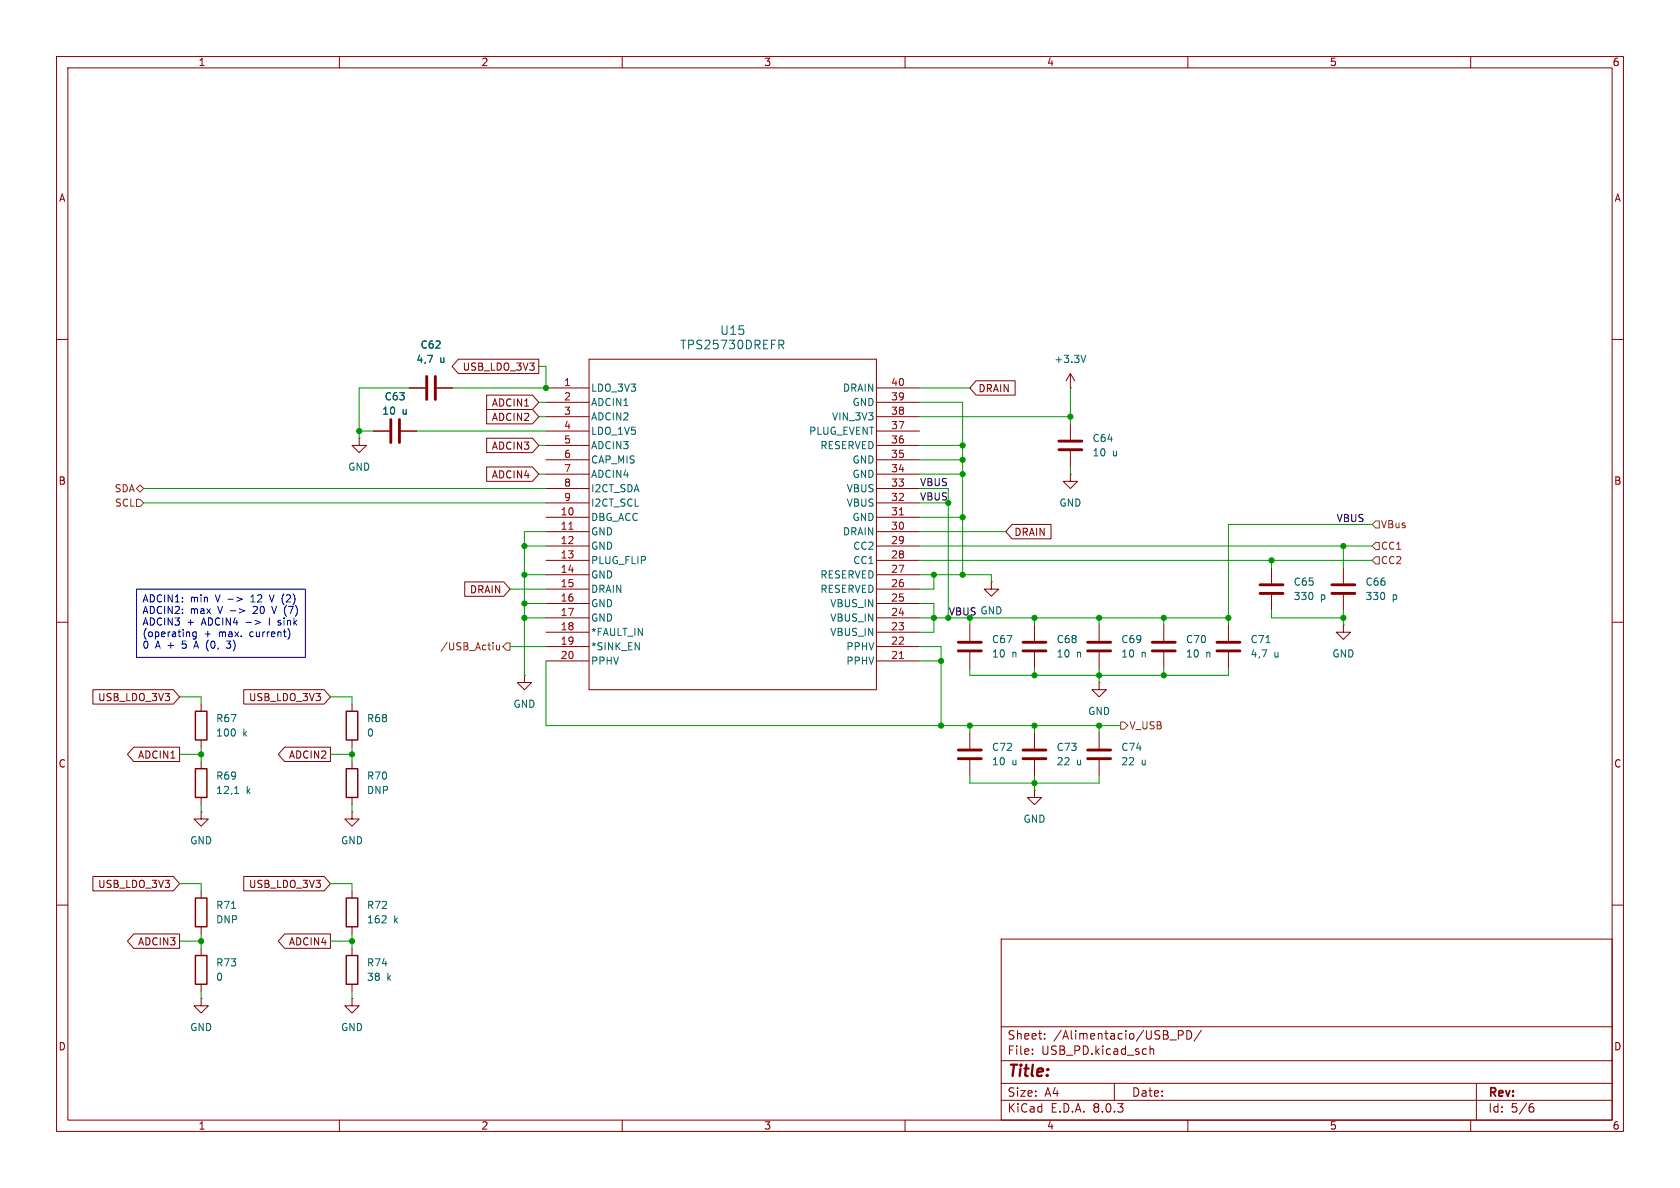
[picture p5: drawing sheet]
<svg xmlns="http://www.w3.org/2000/svg" width="297mm" height="210mm" viewBox="0 0 297 210" stroke-linecap="round" stroke-linejoin="round" font-family="sans-serif">
<g fill="none" stroke="#840000" stroke-width=".18">
<path d="M10 10h277v190h-277zM12 12h273v186h-273zM60 10v2M110 10v2M160 10v2M210 10v2M260 10v2M10 60h2M285 60h2M63.5 77.5v1.2h1.3l-1.3 1.3-1.3-1.3h1.3M63.5 77.5h.1M66 76.2h2.8"/>
<path d="M70.9 76.2h2.8M72.4 68.6h2.8M77.2 68.6h2.8M81 63.5h14.2v2.5h-14.2l-1.1-1.2zM86 72.4h8.1l1.1 1.3-1.1 1.2h-8.1zM86 77.5h8.1l1.1 1.2-1.1 1.3h-8.1zM86 69.8h8.1l1.1 1.3-1.1 1.3h-8.1zM96.5 68.6h7.6M96.5 71.1h7.6M96.5 73.7h7.6M96.5 78.7h7.6M96.5 76.2h7.6"/>
<path d="M104.1 63.5h50.8v58.4h-50.8zM154.9 68.6h7.7M154.9 71.1h7.7M154.9 73.7h7.7M154.9 78.7h7.7M154.9 76.2h7.7M172.6 67.3h6.9v2.6h-6.9l-1.2-1.3zM189.2 68.6h.1M189.2 66l-.7 1.3M189.2 66v2.6M189.2 74.9v2.8M189.2 79.8v2.8"/>
<path d="M189.2 66l.8 1.3M86 82.5h8.1l1.1 1.3-1.1 1.3h-8.1zM96.5 91.4h7.6M96.5 94h7.6M96.5 96.5h7.6M96.5 99.1h7.6M96.5 88.9h7.6M96.5 86.4h7.6M96.5 83.8h7.6M96.5 81.3h7.6M154.9 91.4h7.7M154.9 94h7.7"/>
<path d="M154.9 96.5h7.7M154.9 99.1h7.7M154.9 88.9h7.7M154.9 86.4h7.7M154.9 83.8h7.7M154.9 81.3h7.7M178.9 92.7h6.9v2.6h-6.9l-1.1-1.3zM189.2 83.8v1.3h1.3l-1.3 1.3-1.2-1.3h1.2M189.2 83.8h.1M10 110h2M82.2 102.9h6.9l1.1 1.2-1.1 1.3h-6.9zM92.7 119.4v1.3h1.3l-1.3 1.2-1.3-1.2h1.3"/>
<path d="M92.7 119.4h.1M96.5 101.6h7.6M96.5 104.1h7.6M96.5 106.7h7.6M96.5 109.2h7.6M96.5 111.8h7.6M96.5 114.3h7.6M96.5 116.8h7.6M154.9 101.6h7.7M154.9 104.1h7.7M154.9 106.7h7.7M154.9 109.2h7.7"/>
<path d="M154.9 111.8h7.7M154.9 114.3h7.7M154.9 116.8h7.7M171.4 110.5v2.8M171.4 115.3v2.8M175.3 102.9v1.2h1.2l-1.2 1.3-1.3-1.3h1.3M175.3 102.9h.1M182.9 110.5v2.8M182.9 115.3v2.8M194.3 110.5v2.8M194.3 115.3v2.8M205.7 110.5v2.8"/>
<path d="M205.7 115.3v2.8M217.2 110.5v2.8M217.2 115.3v2.8M224.8 100.3v2.8M224.8 105.2v2.8M237.5 110.5v1.3h1.3l-1.3 1.2-1.3-1.2h1.3M237.5 110.5h.1M237.5 100.3v2.8M237.5 105.2v2.8M285 110h2M16.4 121.9h14.2l1.1 1.3-1.1 1.3h-14.2zM23.6 132.1h8.1v2.5h-8.1l-1.1-1.2z"/>
<path d="M35.6 124.5v1.2M35.6 130.8v1.3M35.6 134.6v1.3M43.1 121.9h14.2l1.1 1.3-1.1 1.3h-14.2zM50.3 132.1h8.1v2.5h-8.1l-1.1-1.2zM62.2 124.5v1.2M62.2 130.8v1.3M62.2 134.6v1.3M171.4 129.5v2.8M171.4 134.4v2.8M182.9 139.7v1.3h1.2l-1.2 1.2-1.3-1.2h1.3M182.9 139.7h.1"/>
<path d="M182.9 129.5v2.8M182.9 134.4v2.8M194.3 120.7v1.2h1.3l-1.3 1.3-1.3-1.3h1.3M194.3 120.7h.1M194.3 129.5v2.8M194.3 134.4v2.8M10 160h2M16.4 154.9h14.2l1.1 1.3-1.1 1.3h-14.2zM35.6 143.5v1.3h1.2l-1.2 1.3-1.3-1.3h1.3M35.6 143.5h.1M35.6 141v1.2M35.6 157.5v1.3"/>
<path d="M43.1 154.9h14.2l1.1 1.3-1.1 1.3h-14.2zM62.2 143.5v1.3h1.3l-1.3 1.3-1.2-1.3h1.2M62.2 143.5h.1M62.2 141v1.2M62.2 157.5v1.3M285 160h2M23.6 165.1h8.1v2.5h-8.1l-1.1-1.2zM35.6 176.5v1.3h1.2l-1.2 1.3-1.3-1.3h1.3M35.6 176.5h.1M35.6 163.8v1.3M35.6 167.6v1.3M35.6 174v1.3"/>
<path d="M50.3 165.1h8.1v2.5h-8.1l-1.1-1.2zM62.2 176.5v1.3h1.3l-1.3 1.3-1.2-1.3h1.2M62.2 176.5h.1M62.2 163.8v1.3M62.2 167.6v1.3M62.2 174v1.3M177 166h108v32h-108zM60 198v2M110 198v2M160 198v2M177 194.5h108M177 191.5h108"/>
<path d="M177 187.5h108M177 181.5h108M182.5 186.3v.1M182.5 185.5v.1M184.7 183.6v.1M184.7 182.8v.1M197 191.5v3M203.3 184.9v1.5M203.3 185.5l.2-.1 .4 .1 .1 .9M206.8 183.8h1.2M208.3 183l.7-.1 .2-.2-.1-.4-.2-.1h-.6v1.5M209.8 182.2a.76 .76 0 0 1 .9 .7 .76 .76 0 0 1-.9 .8z"/>
<path d="M210 198v2M212.4 182.1l-1.3 2M260 198v2M261 191.5v6.5M270.6 195.7h.3l.3 .3-.1 .5-.5 .1M271 195.1l-.4 .1"/>
</g>
<path d="M34.5 125.7h2.1v5.1h-2.1zM34.5 135.9h2.1v5.1h-2.1zM61.2 125.7h2v5.1h-2zM61.2 135.9h2v5.1h-2zM34.5 158.8h2.1v5h-2.1zM61.2 158.8h2v5h-2zM34.5 168.9h2.1v5.1h-2.1zM61.2 168.9h2v5.1h-2z" fill="none" stroke="#840000" stroke-width=".25"/>
<path d="M137.7 60.1h.6l.3 .3-.2 .5h-.7M138.1 60.9l.5 .8M192 62.8l-.5 1.3M223.8 113.6h.7M41.7 139.2l.1-.2v1.3M41.5 140.3h.7M40.9 160.6h.8M67.5 163.1h.8M68.2 162v.4" fill="none" stroke="#006464" stroke-width=".18"/>
<g fill="none" stroke="#840000" stroke-width=".51">
<path d="M69.1 74.2v4M70.6 74.2v4M75.4 66.5v4.1M77 66.5v4.1M187.2 78h4.1M187.2 79.5h4.1M169.4 115.1h4.1M169.4 113.5h4.1M180.8 115.1h4.1M180.8 113.5h4.1M192.3 115.1h4M192.3 113.5h4"/>
<path d="M203.7 115.1h4.1M203.7 113.5h4.1M215.1 115.1h4.1M215.1 113.5h4.1M222.8 104.9h4M222.8 103.4h4M235.5 104.9h4M235.5 103.4h4M169.4 134.1h4.1M169.4 132.6h4.1M180.8 134.1h4.1M180.8 132.6h4.1"/>
<path d="M192.3 134.1h4M192.3 132.6h4"/>
</g>
<path d="M100.6 93.6h.7M159 91h.7M159 116.4h.7" fill="none" stroke="#a90000" stroke-width=".18"/>
<path d="M24.1 86.4l.7-.7 .6 .7-.6 .6zM24.1 88.3h.7l.6 .6-.6 .6h-.7zM243.2 98.4h.6v1.3h-.6l-.6-.6zM243.2 95.9h.6v1.3h-.6l-.6-.7zM243.2 92.1h.6v1.2h-.6l-.6-.6zM87.8 114v.8l.3 .1 .2-.1M88.3 114v.9M89.5 113.7h.7v1.2h-.7l-.6-.6zM198.1 127.6h.7l.6 .7-.6 .6h-.7z" fill="none" stroke="#725600" stroke-width=".18"/>
<g fill="none" stroke="#0000c2" stroke-width=".18">
<path d="M24.1 104.1h29.9v12.1h-29.9zM34.7 111.7v1l-.3 .3-.3-.1M34.7 111.8l-.4-.1-.2 .2 .1 .6h.5M40 114.5l.5 .1M40.8 113.3l-.4 .5h.1M41.9 105.6l.9 .3-.9 .4M42.3 107.6l1 .4-1 .3M43.5 110h1M44.4 106.4h.7M44.5 105.4l-.1 .1M45.1 109.7l.9 .3-.9 .4M47.6 105.1l.4 1.3"/>
<path d="M47.6 109.2v1.3M48 107.2l.5 1.3M49.1 110.4l.2 .1M49.1 109.8l.2 .3M51.1 111.5l.1 .7-.3 .8"/>
</g>
<g fill="none" stroke="#009600" stroke-width=".18">
<path d="M63.5 76.2h2.5M72.4 68.6h-8.9v8.9M73.7 76.2h22.8M95.2 73.7h1.3M95.2 64.8h1.3v3.8h-16.5M95.2 78.7h1.3M95.2 71.1h1.3M162.6 73.7h26.6M162.6 68.6h8.8M162.6 78.7h7.6M162.6 71.1h7.6v30.5M189.2 68.6v6.3"/>
<path d="M25.4 88.9h71.1M25.4 86.4h71.1M92.7 96.5h3.8M95.2 83.8h1.3M96.5 94h-3.8v25.4M162.6 99.1h80M162.6 96.5h80M162.6 88.9h5M162.6 86.4h5v22.8M162.6 83.8h7.6M162.6 81.3h7.6M162.6 94h15.2"/>
<path d="M162.6 91.4h7.6M189.2 82.6v1.2M224.8 99.1v1.2M237.5 96.5v3.8M242.6 92.7h-25.4v17.8M90.2 114.3h6.3M90.2 104.1h6.3M92.7 101.6h3.8M92.7 109.2h3.8M92.7 106.7h3.8M96.5 116.8v11.5h101.6M162.6 101.6h12.7v1.3"/>
<path d="M162.6 114.3h3.8v14M162.6 109.2h54.6M162.6 106.7h2.5v5.1h-2.5M162.6 116.8h3.8M165.1 101.6v2.5h-2.5M171.4 118.1v1.3h45.8v-1.3M171.4 109.2v1.3M182.9 109.2v1.3M182.9 118.1v1.3M194.3 109.2v1.3M194.3 118.1v2.6M205.7 109.2v1.3"/>
<path d="M205.7 118.1v1.3M224.8 108v1.2h12.7M237.5 108v2.5M31.7 123.2h3.9v1.3M31.7 133.4h3.9M35.6 132.1v2.5M58.4 123.2h3.8v1.3M58.4 133.4h3.8M62.2 132.1v2.5M171.4 137.2v1.2h22.9v-1.2M171.4 128.3v1.2M182.9 128.3v1.2"/>
<path d="M182.9 137.2v2.5M194.3 128.3v1.2M31.7 156.2h3.9v1.3M35.6 142.2v1.3M58.4 156.2h3.8v1.3M62.2 142.2v1.3M31.7 166.4h3.9M35.6 165.1v2.5M35.6 175.3v1.2M58.4 166.4h3.8M62.2 165.1v2.5M62.2 175.3v1.2"/>
</g>
<g fill="#009600" stroke="#009600" stroke-width=".18">
<circle cx="237.5" cy="96.5" r=".46"/>
<circle cx="224.8" cy="99.1" r=".46"/>
<circle cx="237.5" cy="109.2" r=".46"/>
<circle cx="217.2" cy="109.2" r=".46"/>
<circle cx="166.4" cy="116.8" r=".46"/>
<circle cx="165.1" cy="109.2" r=".46"/>
<circle cx="167.6" cy="109.2" r=".46"/>
<circle cx="92.7" cy="101.6" r=".46"/>
<circle cx="92.7" cy="96.5" r=".46"/>
<circle cx="165.1" cy="101.6" r=".46"/>
<circle cx="170.2" cy="101.6" r=".46"/>
<circle cx="96.5" cy="68.6" r=".46"/>
<circle cx="171.4" cy="109.2" r=".46"/>
<circle cx="166.4" cy="128.3" r=".46"/>
<circle cx="171.4" cy="128.3" r=".46"/>
<circle cx="62.2" cy="133.4" r=".46"/>
<circle cx="92.7" cy="106.7" r=".46"/>
<circle cx="92.7" cy="109.2" r=".46"/>
<circle cx="63.5" cy="76.2" r=".46"/>
<circle cx="170.2" cy="81.3" r=".46"/>
<circle cx="170.2" cy="83.8" r=".46"/>
<circle cx="170.2" cy="78.7" r=".46"/>
<circle cx="167.6" cy="88.9" r=".46"/>
<circle cx="170.2" cy="91.4" r=".46"/>
<circle cx="189.2" cy="73.7" r=".46"/>
<circle cx="35.6" cy="133.4" r=".46"/>
<circle cx="35.6" cy="166.4" r=".46"/>
<circle cx="62.2" cy="166.4" r=".46"/>
<circle cx="182.9" cy="128.3" r=".46"/>
<circle cx="182.9" cy="138.4" r=".46"/>
<circle cx="194.3" cy="128.3" r=".46"/>
<circle cx="205.7" cy="109.2" r=".46"/>
<circle cx="194.3" cy="109.2" r=".46"/>
<circle cx="205.7" cy="119.4" r=".46"/>
<circle cx="182.9" cy="119.4" r=".46"/>
<circle cx="182.9" cy="109.2" r=".46"/>
<circle cx="194.3" cy="119.4" r=".46"/>
</g>
<text font-size="2.8" fill="#840000" x="178" y="190.9">Title:</text>
<g font-size="2.1" fill="#006464">
<text x="127.2" y="59.4">U15</text>
<text x="120.1" y="62">TPS25730DREFR</text>
</g>
<g font-size="2.1" fill="#840000">
<text x="178" y="184">Sheet:</text>
<text x="186.2" y="184">/Alimentacio/USB_PD/</text>
<text x="178" y="186.7">File:</text>
<text x="184.1" y="186.7">USB_PD.kicad_sch</text>
<text x="178" y="196.9">KiCad</text>
<text x="178" y="194.1">Size:</text>
<text x="184.7" y="194.1">A4</text>
<text x="185.7" y="196.9">E.D.A.</text>
<text x="193.3" y="196.9">8.0.3</text>
<text x="200" y="194.1">Date:</text>
<text x="263" y="194.3">Rev:</text>
<text x="263" y="196.9">Id:</text>
<text x="267.1" y="196.9">5/6</text>
</g>
<g font-size="1.8" fill="#840000">
<text x="35" y="11.9">1</text>
<text x="85" y="11.9">2</text>
<text x="135" y="11.9">3</text>
<text x="185" y="11.9">4</text>
<text x="235" y="11.9">5</text>
<text x="285" y="11.9">6</text>
<text x="10.3" y="35.9">A</text>
<text x="285.3" y="35.9">A</text>
<text x="81.7" y="65.7">USB_LDO_3V3</text>
<text x="172.9" y="69.5">DRAIN</text>
<text x="86.8" y="74.6">ADCIN2</text>
<text x="86.8" y="72.1">ADCIN1</text>
<text x="86.8" y="79.7">ADCIN3</text>
<text x="10.3" y="85.9">B</text>
<text x="86.8" y="84.8">ADCIN4</text>
<text x="285.3" y="85.9">B</text>
<text x="179.2" y="94.9">DRAIN</text>
<text x="83" y="105.1">DRAIN</text>
<text x="17.2" y="124.1">USB_LDO_3V3</text>
<text x="43.9" y="124.1">USB_LDO_3V3</text>
<text x="10.3" y="135.9">C</text>
<text x="24.3" y="134.3">ADCIN1</text>
<text x="51" y="134.3">ADCIN2</text>
<text x="285.3" y="135.9">C</text>
<text x="17.2" y="157.2">USB_LDO_3V3</text>
<text x="43.9" y="157.2">USB_LDO_3V3</text>
<text x="24.3" y="167.3">ADCIN3</text>
<text x="51" y="167.3">ADCIN4</text>
<text x="10.3" y="185.9">D</text>
<text x="285.3" y="185.9">D</text>
<text x="35" y="199.9">1</text>
<text x="85" y="199.9">2</text>
<text x="135" y="199.9">3</text>
<text x="185" y="199.9">4</text>
<text x="235" y="199.9">5</text>
<text x="285" y="199.9">6</text>
</g>
<g font-size="1.8" fill="#006464">
<text x="73.5" y="64.4">4,7</text>
<text x="74.3" y="61.8">C62</text>
<text x="77.7" y="64.4">u</text>
<text x="186.3" y="64.4">+3.3V</text>
<text x="67.9" y="71">C63</text>
<text x="104.4" y="69.4">LDO_3V3</text>
<text x="104.4" y="72">ADCIN1</text>
<text x="148.9" y="69.4">DRAIN</text>
<text x="150.6" y="72">GND</text>
<text x="67.5" y="73.5">10</text>
<text x="71.1" y="73.5">u</text>
<text x="104.4" y="74.5">ADCIN2</text>
<text x="104.4" y="77.1">LDO_1V5</text>
<text x="142.9" y="77.1">PLUG_EVENT</text>
<text x="147" y="74.5">VIN_3V3</text>
<text x="61.5" y="83.4">GND</text>
<text x="104.4" y="79.6">ADCIN3</text>
<text x="104.4" y="82.1">CAP_MIS</text>
<text x="144.9" y="79.6">RESERVED</text>
<text x="150.6" y="82.1">GND</text>
<text x="193" y="78.3">C64</text>
<text x="193" y="80.9">10</text>
<text x="196.6" y="80.9">u</text>
<text x="104.4" y="84.7">ADCIN4</text>
<text x="104.4" y="87.2">I2CT_SDA</text>
<text x="104.4" y="89.8">I2CT_SCL</text>
<text x="149.6" y="89.8">VBUS</text>
<text x="149.6" y="87.2">VBUS</text>
<text x="150.6" y="84.7">GND</text>
<text x="187.2" y="89.8">GND</text>
<text x="104.4" y="92.3">DBG_ACC</text>
<text x="104.4" y="94.8">GND</text>
<text x="148.9" y="94.8">DRAIN</text>
<text x="150.6" y="92.3">GND</text>
<text x="104.4" y="97.4">GND</text>
<text x="104.4" y="99.9">PLUG_FLIP</text>
<text x="150.7" y="99.9">CC1</text>
<text x="150.7" y="97.4">CC2</text>
<text x="104.4" y="102.5">GND</text>
<text x="104.4" y="105">DRAIN</text>
<text x="104.4" y="107.5">GND</text>
<text x="144.9" y="105">RESERVED</text>
<text x="144.9" y="102.5">RESERVED</text>
<text x="146.7" y="107.5">VBUS_IN</text>
<text x="228.6" y="106.3">330</text>
<text x="228.6" y="103.7">C65</text>
<text x="233.4" y="106.3">p</text>
<text x="241.3" y="106.3">330</text>
<text x="241.3" y="103.7">C66</text>
<text x="246.1" y="106.3">p</text>
<text x="104.4" y="110.1">GND</text>
<text x="104.4" y="112.6">*FAULT_IN</text>
<text x="146.7" y="112.6">VBUS_IN</text>
<text x="146.7" y="110.1">VBUS_IN</text>
<text x="175.3" y="113.9">C67</text>
<text x="186.7" y="113.9">C68</text>
<text x="198.1" y="113.9">C69</text>
<text x="209.6" y="113.9">C70</text>
<text x="221" y="113.9">C71</text>
<text x="104.4" y="115.2">*SINK_EN</text>
<text x="104.4" y="117.7">PPHV</text>
<text x="149.5" y="117.7">PPHV</text>
<text x="149.5" y="115.2">PPHV</text>
<text x="175.3" y="116.4">10</text>
<text x="178.9" y="116.4">n</text>
<text x="186.7" y="116.4">10</text>
<text x="190.3" y="116.4">n</text>
<text x="198.1" y="116.4">10</text>
<text x="201.7" y="116.4">n</text>
<text x="209.6" y="116.4">10</text>
<text x="213.1" y="116.4">n</text>
<text x="221" y="116.4">4,7</text>
<text x="225.2" y="116.4">u</text>
<text x="235.5" y="116.4">GND</text>
<text x="90.7" y="125.3">GND</text>
<text x="38.1" y="127.9">R67</text>
<text x="38.1" y="130.4">100</text>
<text x="42.9" y="130.4">k</text>
<text x="64.8" y="130.4">0</text>
<text x="64.8" y="127.9">R68</text>
<text x="192.3" y="126.6">GND</text>
<text x="175.3" y="132.9">C72</text>
<text x="175.3" y="135.5">10</text>
<text x="178.9" y="135.5">u</text>
<text x="186.7" y="132.9">C73</text>
<text x="186.7" y="135.5">22</text>
<text x="190.3" y="135.5">u</text>
<text x="198.1" y="132.9">C74</text>
<text x="198.1" y="135.5">22</text>
<text x="201.7" y="135.5">u</text>
<text x="38.1" y="138">R69</text>
<text x="38.1" y="140.6">12,1</text>
<text x="43.5" y="140.6">k</text>
<text x="64.8" y="140.6">DNP</text>
<text x="64.8" y="138">R70</text>
<text x="33.5" y="149.5">GND</text>
<text x="60.2" y="149.5">GND</text>
<text x="180.8" y="145.6">GND</text>
<text x="38.1" y="160.9">R71</text>
<text x="64.8" y="160.9">R72</text>
<text x="38.1" y="163.4">DNP</text>
<text x="64.8" y="163.4">162</text>
<text x="69.6" y="163.4">k</text>
<text x="38.1" y="173.6">0</text>
<text x="38.1" y="171">R73</text>
<text x="64.8" y="173.6">38</text>
<text x="64.8" y="171">R74</text>
<text x="68.4" y="173.6">k</text>
<text x="33.5" y="182.5">GND</text>
<text x="60.2" y="182.5">GND</text>
</g>
<g font-size="1.8" fill="#a90000">
<text x="99.6" y="68.3">1</text>
<text x="99.6" y="70.9">2</text>
<text x="157.4" y="70.9">39</text>
<text x="157.4" y="68.3">40</text>
<text x="99.6" y="73.4">3</text>
<text x="99.6" y="75.9">4</text>
<text x="157.4" y="75.9">37</text>
<text x="157.4" y="73.4">38</text>
<text x="99.6" y="78.5">5</text>
<text x="99.6" y="81">6</text>
<text x="99.6" y="83.6">7</text>
<text x="157.4" y="83.6">34</text>
<text x="157.4" y="81">35</text>
<text x="157.4" y="78.5">36</text>
<text x="99.6" y="86.1">8</text>
<text x="99.6" y="88.6">9</text>
<text x="157.4" y="88.6">32</text>
<text x="157.4" y="86.1">33</text>
<text x="99" y="91.2">10</text>
<text x="99" y="93.7">11</text>
<text x="157.4" y="93.7">30</text>
<text x="157.4" y="91.2">31</text>
<text x="99" y="96.3">12</text>
<text x="99" y="98.8">13</text>
<text x="99" y="101.3">14</text>
<text x="157.4" y="101.3">27</text>
<text x="157.4" y="98.8">28</text>
<text x="157.4" y="96.3">29</text>
<text x="99" y="103.9">15</text>
<text x="99" y="106.4">16</text>
<text x="157.4" y="106.4">25</text>
<text x="157.4" y="103.9">26</text>
<text x="99" y="109">17</text>
<text x="99" y="111.5">18</text>
<text x="157.4" y="111.5">23</text>
<text x="157.4" y="109">24</text>
<text x="99" y="114">19</text>
<text x="99" y="116.6">20</text>
<text x="157.4" y="116.6">21</text>
<text x="157.4" y="114">22</text>
</g>
<g font-size="1.8" fill="#725600">
<text x="20.2" y="87.2">SDA</text>
<text x="20.2" y="89.8">SCL</text>
<text x="244" y="93.6">VBus</text>
<text x="244" y="99.9">CC2</text>
<text x="244" y="97.4">CC1</text>
<text x="77.7" y="115.2">/USB_Actiu</text>
<text x="199.6" y="129.1">V_USB</text>
</g>
<g font-size="1.8" fill="#0f0f0f">
<text x="162.6" y="88.6">VBUS</text>
<text x="162.6" y="86">VBUS</text>
<text x="236.2" y="92.4">VBUS</text>
<text x="167.6" y="108.9">VBUS GND</text>
</g>
<g font-size="1.8" fill="#0000c2">
<text x="25.1" y="106.8">ADCIN1:</text>
<text x="33.6" y="106.8">min</text>
<text x="38.2" y="106.8">V -&gt;</text>
<text x="44.8" y="106.8">12</text>
<text x="48.4" y="106.8">V (2)</text>
<text x="25.1" y="108.9">ADCIN2:</text>
<text x="25.1" y="110.9">ADCIN3</text>
<text x="25.1" y="113">(operating</text>
<text x="33" y="110.9">+</text>
<text x="33.6" y="108.9">max</text>
<text x="35.8" y="110.9">ADCIN4</text>
<text x="36.1" y="113">+</text>
<text x="38.7" y="108.9">V -&gt;</text>
<text x="38.8" y="113">max.</text>
<text x="44.4" y="113">current)</text>
<text x="45.2" y="108.9">20</text>
<text x="48.8" y="108.9">V (7)</text>
<text x="49.8" y="110.9">sink</text>
<text x="25.1" y="115">0</text>
<text x="27.5" y="115">A +</text>
<text x="32.5" y="115">5</text>
<text x="34.8" y="115">A (0,</text>
<text x="40.9" y="115">3)</text>
</g>
</svg>
